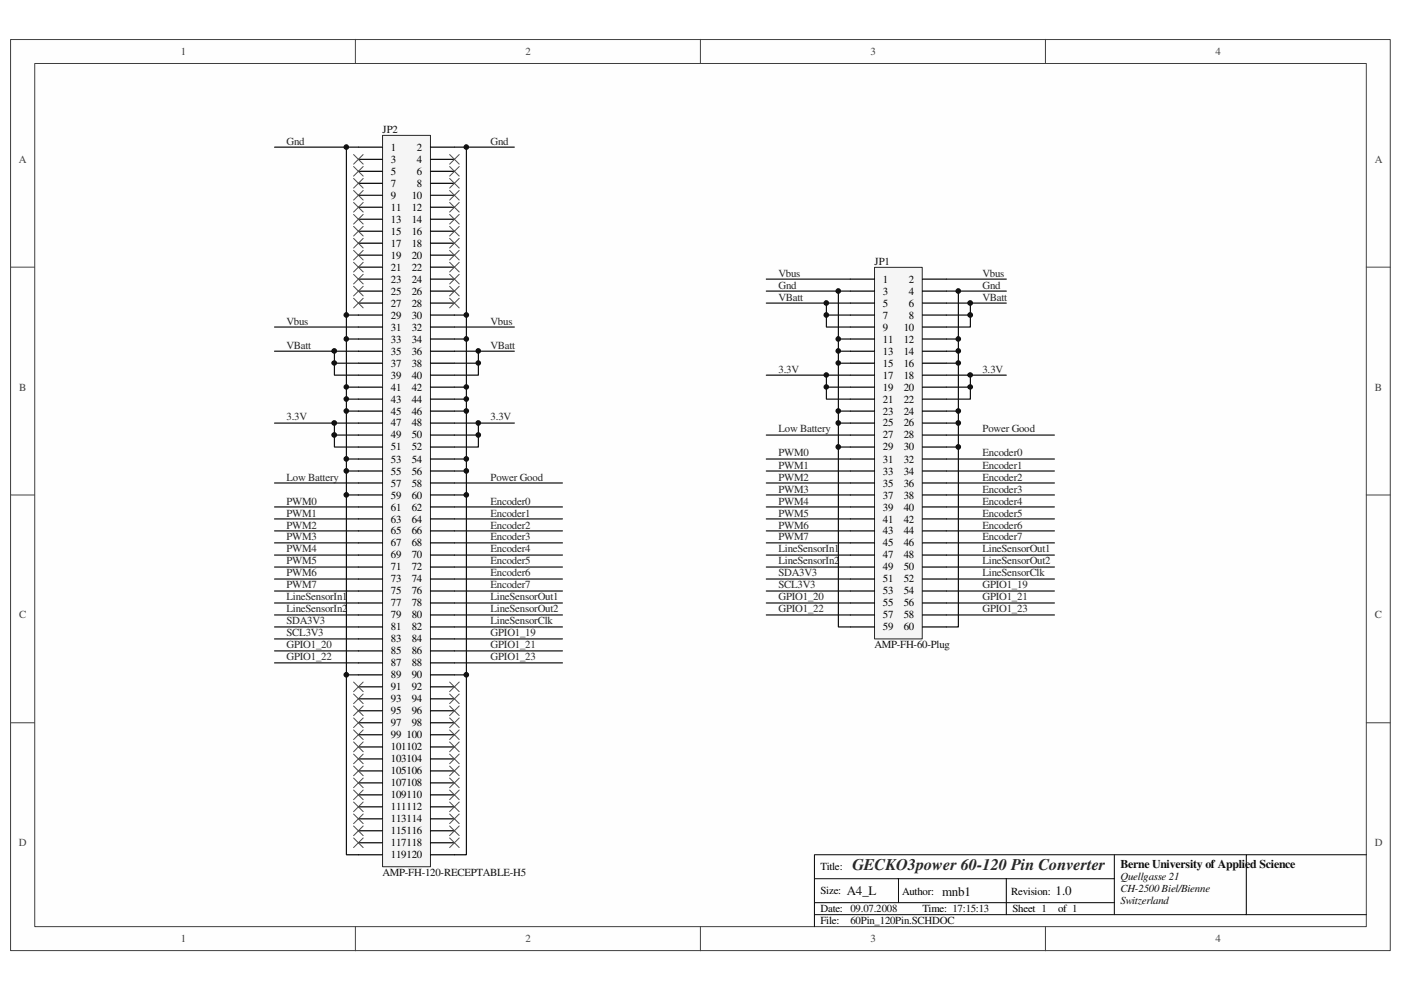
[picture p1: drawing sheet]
<svg xmlns="http://www.w3.org/2000/svg" width="297mm" height="210mm" viewBox="0 0 297 210" stroke-linecap="round" stroke-linejoin="round" font-family="sans-serif">
<path d="M2.3 8.4h292.5v193.1h-292.5z" fill="#fefefe"/>
<path d="M2.2 8.4h292.6v193.1h-292.6z" fill="none" stroke="#404040" stroke-width=".21"/>
<path d="M7.4 13.5h282.3v183h-282.3z" fill="#fefefe"/>
<g fill="none" stroke="#404040" stroke-width=".21">
<path d="M7.4 13.5h282.3v183h-282.3zM75.3 8.3v5.1M148.5 8.3v5.1M221.7 8.3v5.1M2.2 56.6h5.1M289.7 56.6h5.1M2.2 104.9h5.1M289.7 104.9h5.1M2.2 153.2h5.1M289.7 153.2h5.1M75.3 196.5v5.1M148.5 196.5v5.1"/>
<path d="M221.7 196.5v5.1"/>
</g>
<path d="M172.7 186.3h63.6M172.7 193.9h117M172.7 191.4h63.6M190.5 186.3v5.1M213.4 186.3v7.6M236.3 181.2v12.7M264.2 181.2h-91.5v15.3M289.7 181.2h-25.5v12.7" fill="none" stroke="#000" stroke-width=".21"/>
<path d="M81.1 28.7h10.2v155.1h-10.2z" fill="#f5f5f5"/>
<path d="M81.1 28.7h10.2v155.1h-10.2z" fill="none" stroke="#262626" stroke-width=".21"/>
<g fill="none" stroke="#000" stroke-width=".25">
<path d="M76 31.2h5.1M76 33.8h5.1M76 36.3h5.1M76 38.9h5.1M91.3 31.2h5M91.3 33.8h5M91.3 36.3h5M91.3 38.9h5M76 41.4h5.1M76 43.9h5.1M76 46.5h5.1M76 49h5.1"/>
<path d="M76 51.6h5.1M76 54.1h5.1M76 56.6h5.1M76 59.2h5.1M91.3 41.4h5M91.3 43.9h5M91.3 46.5h5M91.3 49h5M91.3 51.6h5M91.3 54.1h5M91.3 56.6h5M91.3 59.2h5"/>
<path d="M76 61.7h5.1M76 64.3h5.1M76 66.8h5.1M76 69.3h5.1M76 71.9h5.1M76 74.5h5.1M76 77h5.1M76 79.5h5.1M91.3 61.7h5M91.3 64.3h5M91.3 66.8h5M91.3 69.3h5"/>
<path d="M91.3 71.9h5M91.3 74.5h5M91.3 77h5M91.3 79.5h5M76 82.1h5.1M76 84.6h5.1M76 87.2h5.1M76 89.7h5.1M76 92.2h5.1M76 94.8h5.1M76 97.3h5.1M76 99.9h5.1"/>
<path d="M91.3 82.1h5M91.3 84.6h5M91.3 87.2h5M91.3 89.7h5M91.3 92.2h5M91.3 94.8h5M91.3 97.3h5M91.3 99.9h5M76 102.4h5.1M76 104.9h5.1M76 107.5h5.1M76 110h5.1"/>
<path d="M76 112.6h5.1M76 115.1h5.1M76 117.7h5.1M91.3 102.4h5M91.3 104.9h5M91.3 107.5h5M91.3 110h5M91.3 112.6h5M91.3 115.1h5M91.3 117.7h5M76 120.2h5.1M76 122.8h5.1"/>
<path d="M76 125.3h5.1M76 127.8h5.1M76 130.4h5.1M76 132.9h5.1M76 135.5h5.1M76 138h5.1M91.3 120.2h5M91.3 122.8h5M91.3 125.3h5M91.3 127.8h5M91.3 130.4h5M91.3 132.9h5"/>
<path d="M91.3 135.5h5M91.3 138h5M76 140.5h5.1M76 143.1h5.1M76 145.6h5.1M76 148.2h5.1M76 150.7h5.1M76 153.2h5.1M76 155.8h5.1M76 158.4h5.1M91.3 140.5h5M91.3 143.1h5"/>
<path d="M91.3 145.6h5M91.3 148.2h5M91.3 150.7h5M91.3 153.2h5M91.3 155.8h5M91.3 158.4h5M76 160.9h5.1M76 163.4h5.1M76 166h5.1M76 168.5h5.1M76 171.1h5.1M76 173.6h5.1"/>
<path d="M76 176.1h5.1M76 178.7h5.1M91.3 160.9h5M91.3 163.4h5M91.3 166h5M91.3 168.5h5M91.3 171.1h5M91.3 173.6h5M91.3 176.1h5M91.3 178.7h5M76 181.2h5.1M91.3 181.2h5"/>
</g>
<path d="M185.5 56.7h10v78.8h-10z" fill="#f5f5f5"/>
<path d="M185.4 56.7h10.1v78.8h-10.1z" fill="none" stroke="#262626" stroke-width=".21"/>
<g fill="none" stroke="#000" stroke-width=".25">
<path d="M180.3 59.2h5.1M195.6 59.2h5.1M180.3 61.7h5.1M180.3 64.3h5.1M180.3 66.8h5.1M180.3 69.3h5.1M180.3 71.9h5.1M180.3 74.5h5.1M180.3 77h5.1M180.3 79.5h5.1M195.6 61.7h5.1M195.6 64.3h5.1"/>
<path d="M195.6 66.8h5.1M195.6 69.3h5.1M195.6 71.9h5.1M195.6 74.5h5.1M195.6 77h5.1M195.6 79.5h5.1M180.3 82.1h5.1M180.3 84.6h5.1M180.3 87.2h5.1M180.3 89.7h5.1M180.3 92.2h5.1M180.3 94.8h5.1"/>
<path d="M180.3 97.3h5.1M180.3 99.9h5.1M195.6 82.1h5.1M195.6 84.6h5.1M195.6 87.2h5.1M195.6 89.7h5.1M195.6 92.2h5.1M195.6 94.8h5.1M195.6 97.3h5.1M195.6 99.9h5.1M180.3 102.4h5.1M180.3 104.9h5.1"/>
<path d="M180.3 107.5h5.1M180.3 110h5.1M180.3 112.6h5.1M180.3 115.1h5.1M180.3 117.7h5.1M195.6 102.4h5.1M195.6 104.9h5.1M195.6 107.5h5.1M195.6 110h5.1M195.6 112.6h5.1M195.6 115.1h5.1M195.6 117.7h5.1"/>
<path d="M180.3 120.2h5.1M180.3 122.8h5.1M180.3 125.3h5.1M180.3 127.8h5.1M180.3 130.4h5.1M180.3 132.9h5.1M195.6 120.2h5.1M195.6 122.8h5.1M195.6 125.3h5.1M195.6 127.8h5.1M195.6 130.4h5.1M195.6 132.9h5.1"/>
</g>
<g fill="none" stroke="#0e0e0e" stroke-width=".25">
<path d="M58.2 31.2h17.8M73.4 31.2v150h2.6M96.3 31.2h12.7M98.9 31.2v150h-2.6M162.5 59.2h17.8M200.7 59.2h12.7M58.2 74.5h17.8M58.2 69.3h17.8M70.9 74.5v5h5.1M70.9 77h5.1M73.4 66.8h2.6M73.4 71.9h2.6"/>
<path d="M96.3 66.8h2.6M96.3 71.9h2.6M96.3 74.5h12.7M96.3 77h5.1M96.3 69.3h12.7M101.4 74.5v5h-5.1M162.5 61.7h17.8M162.5 64.3h17.8M162.5 79.5h17.8M175.2 64.3v5h5.1M175.2 79.5v5.1h5.1M175.2 66.8h5.1"/>
<path d="M177.8 61.7v71.2h2.5M177.8 71.9h2.5M177.8 74.5h2.5M177.8 77h2.5M200.7 61.7h12.7M200.7 64.3h12.7M200.7 66.8h5M200.7 71.9h2.5M200.7 74.5h2.5M200.7 77h2.5M200.7 79.5h12.7M203.2 61.7v71.2h-2.5"/>
<path d="M205.7 64.3v5h-5M205.7 79.5v5.1h-5M58.2 89.7h17.8M70.9 89.7v5.1h5.1M70.9 92.2h5.1M73.4 82.1h2.6M73.4 87.2h2.6M73.4 97.3h2.6M73.4 99.9h2.6M73.4 84.6h2.6M96.3 82.1h2.6M96.3 87.2h2.6"/>
<path d="M96.3 89.7h12.7M96.3 92.2h5.1M96.3 97.3h2.6M96.3 99.9h2.6M96.3 84.6h2.6M101.4 89.7v5.1h-5.1M162.5 92.2h17.8M162.5 97.3h17.8M162.5 99.9h17.8M175.2 82.1h5.1M177.8 87.2h2.5M177.8 89.7h2.5"/>
<path d="M177.8 94.8h2.5M200.7 82.1h5M200.7 87.2h2.5M200.7 89.7h2.5M200.7 92.2h22.9M200.7 94.8h2.5M200.7 97.3h22.9M200.7 99.9h22.9M58.2 107.5h17.8M58.2 110h17.8M58.2 112.6h17.8M58.2 115.1h17.8"/>
<path d="M58.2 117.7h17.8M58.2 102.4h17.8M73.4 104.9h2.6M96.3 104.9h2.6M96.3 107.5h22.9M96.3 110h22.9M96.3 112.6h22.9M96.3 115.1h22.9M96.3 117.7h22.9M96.3 102.4h22.9M162.5 104.9h17.8M162.5 107.5h17.8"/>
<path d="M162.5 110h17.8M162.5 112.6h17.8M162.5 115.1h17.8M162.5 117.7h17.8M162.5 102.4h17.8M200.7 104.9h22.9M200.7 107.5h22.9M200.7 110h22.9M200.7 112.6h22.9M200.7 115.1h22.9M200.7 117.7h22.9M200.7 102.4h22.9"/>
<path d="M58.2 120.2h17.8M58.2 122.8h17.8M58.2 125.3h17.8M58.2 127.8h17.8M58.2 130.4h17.8M58.2 132.9h17.8M58.2 135.5h17.8M58.2 138h17.8M96.3 120.2h22.9M96.3 122.8h22.9M96.3 125.3h22.9M96.3 127.8h22.9"/>
<path d="M96.3 130.4h22.9M96.3 132.9h22.9M96.3 135.5h22.9M96.3 138h22.9M162.5 120.2h17.8M162.5 122.8h17.8M162.5 125.3h17.8M162.5 127.8h17.8M162.5 130.4h17.8M200.7 120.2h22.9M200.7 122.8h22.9M200.7 125.3h22.9"/>
<path d="M200.7 127.8h22.9M200.7 130.4h22.9M58.2 140.5h17.8M73.4 143.1h2.6M96.3 140.5h22.9M96.3 143.1h2.6"/>
</g>
<g fill="none" stroke="#4c4c4c" stroke-width=".21">
<path d="M75 32.8l2 2M75 35.3l2 2M75 37.8l2 2.1M77 32.8l-2 2M77 35.3l-2 2M77 37.8l-2 2.1M95.3 32.8l2.1 2M95.3 35.3l2.1 2M95.3 37.8l2.1 2.1M97.4 32.8l-2.1 2M97.4 35.3l-2.1 2M97.4 37.8l-2.1 2.1"/>
<path d="M75 40.4l2 2M75 42.9l2 2.1M75 45.5l2 2M75 48l2 2M75 50.5l2 2.1M75 53.1l2 2M75 55.6l2 2.1M75 58.2l2 2M77 40.4l-2 2M77 42.9l-2 2.1M77 45.5l-2 2M77 48l-2 2"/>
<path d="M77 50.5l-2 2.1M77 53.1l-2 2M77 55.6l-2 2.1M77 58.2l-2 2M95.3 53.1l2.1 2M95.3 55.6l2.1 2.1M95.3 58.2l2.1 2M95.3 40.4l2.1 2M95.3 42.9l2.1 2.1M95.3 45.5l2.1 2M95.3 48l2.1 2M95.3 50.5l2.1 2.1"/>
<path d="M97.4 40.4l-2.1 2M97.4 42.9l-2.1 2.1M97.4 45.5l-2.1 2M97.4 48l-2.1 2M97.4 50.5l-2.1 2.1M97.4 53.1l-2.1 2M97.4 55.6l-2.1 2.1M97.4 58.2l-2.1 2M75 60.7l2 2M75 63.2l2 2.1M77 60.7l-2 2M77 63.2l-2 2.1"/>
<path d="M95.3 60.7l2.1 2M95.3 63.2l2.1 2.1M97.4 60.7l-2.1 2M97.4 63.2l-2.1 2.1M75 144.6l2 2M75 147.2l2 2M75 149.7l2 2M75 152.2l2 2.1M75 154.8l2 2M75 157.3l2 2.1M75 159.9l2 2M77 144.6l-2 2"/>
<path d="M77 147.2l-2 2M77 149.7l-2 2M77 152.2l-2 2.1M77 154.8l-2 2M77 157.3l-2 2.1M77 159.9l-2 2M95.3 159.9l2.1 2M95.3 157.3l2.1 2.1M95.3 154.8l2.1 2M95.3 152.2l2.1 2.1M95.3 149.7l2.1 2M95.3 147.2l2.1 2"/>
<path d="M95.3 144.6l2.1 2M97.4 144.6l-2.1 2M97.4 147.2l-2.1 2M97.4 149.7l-2.1 2M97.4 154.8l-2.1 2M97.4 159.9l-2.1 2M97.4 157.3l-2.1 2.1M97.4 152.2l-2.1 2.1M75 162.4l2 2.1M75 165l2 2M75 167.5l2 2M75 170.1l2 2"/>
<path d="M75 172.6l2 2M75 175.1l2 2.1M75 177.7l2 2M77 162.4l-2 2.1M77 165l-2 2M77 167.5l-2 2M77 170.1l-2 2M77 172.6l-2 2M77 175.1l-2 2.1M77 177.7l-2 2M95.3 177.7l2.1 2M95.3 175.1l2.1 2.1"/>
<path d="M95.3 172.6l2.1 2M95.3 170.1l2.1 2M95.3 167.5l2.1 2M95.3 165l2.1 2M95.3 162.4l2.1 2.1M97.4 177.7l-2.1 2M97.4 175.1l-2.1 2.1M97.4 172.6l-2.1 2M97.4 170.1l-2.1 2M97.4 167.5l-2.1 2M97.4 165l-2.1 2M97.4 162.4l-2.1 2.1"/>
</g>
<circle cx="70.9" cy="92.2" r=".49" fill="#0e0e0e"/>
<circle cx="70.9" cy="92.2" r=".49" fill="none" stroke="#0e0e0e" stroke-width=".21"/>
<circle cx="70.9" cy="89.7" r=".49" fill="#0e0e0e"/>
<circle cx="70.9" cy="89.7" r=".49" fill="none" stroke="#0e0e0e" stroke-width=".21"/>
<circle cx="70.9" cy="77" r=".48" fill="#0e0e0e"/>
<circle cx="70.9" cy="77" r=".48" fill="none" stroke="#0e0e0e" stroke-width=".21"/>
<circle cx="70.9" cy="74.4" r=".49" fill="#0e0e0e"/>
<circle cx="70.9" cy="74.4" r=".49" fill="none" stroke="#0e0e0e" stroke-width=".21"/>
<circle cx="73.4" cy="143.1" r=".49" fill="#0e0e0e"/>
<circle cx="73.4" cy="143.1" r=".49" fill="none" stroke="#0e0e0e" stroke-width=".21"/>
<circle cx="73.4" cy="104.9" r=".49" fill="#0e0e0e"/>
<circle cx="73.4" cy="104.9" r=".49" fill="none" stroke="#0e0e0e" stroke-width=".21"/>
<circle cx="73.4" cy="99.8" r=".49" fill="#0e0e0e"/>
<circle cx="73.4" cy="99.8" r=".49" fill="none" stroke="#0e0e0e" stroke-width=".21"/>
<circle cx="73.4" cy="97.3" r=".49" fill="#0e0e0e"/>
<circle cx="73.4" cy="97.3" r=".49" fill="none" stroke="#0e0e0e" stroke-width=".21"/>
<circle cx="73.4" cy="87.1" r=".48" fill="#0e0e0e"/>
<circle cx="73.4" cy="87.1" r=".48" fill="none" stroke="#0e0e0e" stroke-width=".21"/>
<circle cx="73.4" cy="84.6" r=".48" fill="#0e0e0e"/>
<circle cx="73.4" cy="84.6" r=".48" fill="none" stroke="#0e0e0e" stroke-width=".21"/>
<circle cx="73.4" cy="82" r=".48" fill="#0e0e0e"/>
<circle cx="73.4" cy="82" r=".48" fill="none" stroke="#0e0e0e" stroke-width=".21"/>
<circle cx="73.4" cy="71.9" r=".48" fill="#0e0e0e"/>
<circle cx="73.4" cy="71.9" r=".48" fill="none" stroke="#0e0e0e" stroke-width=".21"/>
<circle cx="73.4" cy="66.8" r=".49" fill="#0e0e0e"/>
<circle cx="73.4" cy="66.8" r=".49" fill="none" stroke="#0e0e0e" stroke-width=".21"/>
<circle cx="73.4" cy="31.2" r=".48" fill="#0e0e0e"/>
<circle cx="73.4" cy="31.2" r=".48" fill="none" stroke="#0e0e0e" stroke-width=".21"/>
<circle cx="98.9" cy="143.1" r=".49" fill="#0e0e0e"/>
<circle cx="98.9" cy="143.1" r=".49" fill="none" stroke="#0e0e0e" stroke-width=".21"/>
<circle cx="98.9" cy="104.9" r=".49" fill="#0e0e0e"/>
<circle cx="98.9" cy="104.9" r=".49" fill="none" stroke="#0e0e0e" stroke-width=".21"/>
<circle cx="98.9" cy="99.8" r=".49" fill="#0e0e0e"/>
<circle cx="98.9" cy="99.8" r=".49" fill="none" stroke="#0e0e0e" stroke-width=".21"/>
<circle cx="98.9" cy="97.3" r=".49" fill="#0e0e0e"/>
<circle cx="98.9" cy="97.3" r=".49" fill="none" stroke="#0e0e0e" stroke-width=".21"/>
<circle cx="98.9" cy="87.1" r=".49" fill="#0e0e0e"/>
<circle cx="98.9" cy="87.1" r=".49" fill="none" stroke="#0e0e0e" stroke-width=".21"/>
<circle cx="98.9" cy="84.6" r=".49" fill="#0e0e0e"/>
<circle cx="98.9" cy="84.6" r=".49" fill="none" stroke="#0e0e0e" stroke-width=".21"/>
<circle cx="98.9" cy="82" r=".48" fill="#0e0e0e"/>
<circle cx="98.9" cy="82" r=".48" fill="none" stroke="#0e0e0e" stroke-width=".21"/>
<circle cx="98.9" cy="71.9" r=".49" fill="#0e0e0e"/>
<circle cx="98.9" cy="71.9" r=".49" fill="none" stroke="#0e0e0e" stroke-width=".21"/>
<circle cx="98.9" cy="66.8" r=".49" fill="#0e0e0e"/>
<circle cx="98.9" cy="66.8" r=".49" fill="none" stroke="#0e0e0e" stroke-width=".21"/>
<circle cx="98.9" cy="31.2" r=".49" fill="#0e0e0e"/>
<circle cx="98.9" cy="31.2" r=".49" fill="none" stroke="#0e0e0e" stroke-width=".21"/>
<circle cx="101.4" cy="92.2" r=".49" fill="#0e0e0e"/>
<circle cx="101.4" cy="92.2" r=".49" fill="none" stroke="#0e0e0e" stroke-width=".21"/>
<circle cx="101.4" cy="89.7" r=".49" fill="#0e0e0e"/>
<circle cx="101.4" cy="89.7" r=".49" fill="none" stroke="#0e0e0e" stroke-width=".21"/>
<circle cx="101.4" cy="77" r=".48" fill="#0e0e0e"/>
<circle cx="101.4" cy="77" r=".48" fill="none" stroke="#0e0e0e" stroke-width=".21"/>
<circle cx="101.4" cy="74.4" r=".49" fill="#0e0e0e"/>
<circle cx="101.4" cy="74.4" r=".49" fill="none" stroke="#0e0e0e" stroke-width=".21"/>
<circle cx="175.2" cy="82" r=".48" fill="#0e0e0e"/>
<circle cx="175.2" cy="82" r=".48" fill="none" stroke="#0e0e0e" stroke-width=".21"/>
<circle cx="175.2" cy="79.5" r=".48" fill="#0e0e0e"/>
<circle cx="175.2" cy="79.5" r=".48" fill="none" stroke="#0e0e0e" stroke-width=".21"/>
<circle cx="175.2" cy="66.8" r=".49" fill="#0e0e0e"/>
<circle cx="175.2" cy="66.8" r=".49" fill="none" stroke="#0e0e0e" stroke-width=".21"/>
<circle cx="175.2" cy="64.2" r=".49" fill="#0e0e0e"/>
<circle cx="175.2" cy="64.2" r=".49" fill="none" stroke="#0e0e0e" stroke-width=".21"/>
<circle cx="177.7" cy="94.8" r=".49" fill="#0e0e0e"/>
<circle cx="177.7" cy="94.8" r=".49" fill="none" stroke="#0e0e0e" stroke-width=".21"/>
<circle cx="177.7" cy="89.7" r=".49" fill="#0e0e0e"/>
<circle cx="177.7" cy="89.7" r=".49" fill="none" stroke="#0e0e0e" stroke-width=".21"/>
<circle cx="177.7" cy="87.1" r=".49" fill="#0e0e0e"/>
<circle cx="177.7" cy="87.1" r=".49" fill="none" stroke="#0e0e0e" stroke-width=".21"/>
<circle cx="177.7" cy="77" r=".48" fill="#0e0e0e"/>
<circle cx="177.7" cy="77" r=".48" fill="none" stroke="#0e0e0e" stroke-width=".21"/>
<circle cx="177.7" cy="74.4" r=".49" fill="#0e0e0e"/>
<circle cx="177.7" cy="74.4" r=".49" fill="none" stroke="#0e0e0e" stroke-width=".21"/>
<circle cx="177.7" cy="71.9" r=".49" fill="#0e0e0e"/>
<circle cx="177.7" cy="71.9" r=".49" fill="none" stroke="#0e0e0e" stroke-width=".21"/>
<circle cx="177.7" cy="61.7" r=".49" fill="#0e0e0e"/>
<circle cx="177.7" cy="61.7" r=".49" fill="none" stroke="#0e0e0e" stroke-width=".21"/>
<circle cx="203.2" cy="94.8" r=".49" fill="#0e0e0e"/>
<circle cx="203.2" cy="94.8" r=".49" fill="none" stroke="#0e0e0e" stroke-width=".21"/>
<circle cx="203.2" cy="89.7" r=".49" fill="#0e0e0e"/>
<circle cx="203.2" cy="89.7" r=".49" fill="none" stroke="#0e0e0e" stroke-width=".21"/>
<circle cx="203.2" cy="87.1" r=".49" fill="#0e0e0e"/>
<circle cx="203.2" cy="87.1" r=".49" fill="none" stroke="#0e0e0e" stroke-width=".21"/>
<circle cx="203.2" cy="77" r=".48" fill="#0e0e0e"/>
<circle cx="203.2" cy="77" r=".48" fill="none" stroke="#0e0e0e" stroke-width=".21"/>
<circle cx="203.2" cy="74.4" r=".49" fill="#0e0e0e"/>
<circle cx="203.2" cy="74.4" r=".49" fill="none" stroke="#0e0e0e" stroke-width=".21"/>
<circle cx="203.2" cy="71.9" r=".49" fill="#0e0e0e"/>
<circle cx="203.2" cy="71.9" r=".49" fill="none" stroke="#0e0e0e" stroke-width=".21"/>
<circle cx="203.2" cy="61.7" r=".49" fill="#0e0e0e"/>
<circle cx="203.2" cy="61.7" r=".49" fill="none" stroke="#0e0e0e" stroke-width=".21"/>
<circle cx="205.7" cy="82" r=".48" fill="#0e0e0e"/>
<circle cx="205.7" cy="82" r=".48" fill="none" stroke="#0e0e0e" stroke-width=".21"/>
<circle cx="205.7" cy="79.5" r=".48" fill="#0e0e0e"/>
<circle cx="205.7" cy="79.5" r=".48" fill="none" stroke="#0e0e0e" stroke-width=".21"/>
<circle cx="205.7" cy="66.8" r=".49" fill="#0e0e0e"/>
<circle cx="205.7" cy="66.8" r=".49" fill="none" stroke="#0e0e0e" stroke-width=".21"/>
<circle cx="205.7" cy="64.2" r=".49" fill="#0e0e0e"/>
<circle cx="205.7" cy="64.2" r=".49" fill="none" stroke="#0e0e0e" stroke-width=".21"/>
<text font-size="3.4" fill="#262626" x="180.7" y="184.5">GECKO3power 60-120 Pin Converter</text>
<g font-size="2.8" fill="#0e0e0e">
<text x="179.6" y="189.8">A4_L</text>
<text x="199.7" y="190">mnb1</text>
<text x="223.8" y="189.8">1.0</text>
</g>
<text font-size="2.5" fill="#0e0e0e" x="237.6" y="184.1">Berne University of Applied Science</text>
<g font-size="2.3" fill="#404040">
<text x="38.3" y="11.6">1</text>
<text x="111.4" y="11.6">2</text>
<text x="184.6" y="11.6">3</text>
<text x="257.7" y="11.6">4</text>
<text x="4" y="34.5">A</text>
<text x="291.5" y="34.5">A</text>
<text x="4.1" y="82.8">B</text>
<text x="291.5" y="82.8">B</text>
<text x="4.1" y="131.1">C</text>
<text x="291.5" y="131.1">C</text>
<text x="4" y="179.4">D</text>
<text x="291.5" y="179.4">D</text>
<text x="38.3" y="199.8">1</text>
<text x="111.4" y="199.8">2</text>
<text x="184.6" y="199.8">3</text>
<text x="257.7" y="199.8">4</text>
</g>
<g font-size="2.3" fill="#0e0e0e">
<text x="81.1" y="28.2">JP2</text>
<text x="185.4" y="56.1">JP1</text>
<text x="185.4" y="137.5">AMP-FH-60-Plug</text>
<text x="81.1" y="185.8">AMP-FH-120-RECEPTABLE-H5</text>
<text x="237.6" y="186.6">Quellgasse 21</text>
<text x="237.6" y="189.1">CH-2500 Biel/Bienne</text>
<text x="237.6" y="191.6">Switzerland</text>
<text x="180.3" y="196">60Pin_120Pin.SCHDOC</text>
</g>
<g font-size="2.3" fill="#262626">
<text x="60.7" y="30.7">Gnd</text>
<text x="104" y="30.7">Gnd</text>
<text x="165.1" y="58.7">Vbus</text>
<text x="208.3" y="58.7">Vbus</text>
<text x="165.1" y="61.2">Gnd</text>
<text x="165.1" y="63.8">VBatt</text>
<text x="208.3" y="61.2">Gnd</text>
<text x="208.3" y="63.8">VBatt</text>
<text x="60.7" y="68.8">Vbus</text>
<text x="104" y="68.8">Vbus</text>
<text x="60.7" y="73.9">VBatt</text>
<text x="104" y="73.9">VBatt</text>
<text x="165.1" y="79">3.3V</text>
<text x="208.3" y="79">3.3V</text>
<text x="60.7" y="89.2">3.3V</text>
<text x="104" y="89.2">3.3V</text>
<text x="165.1" y="91.7">Low Battery</text>
<text x="208.3" y="91.7">Power Good</text>
<text x="60.7" y="101.9">Low Battery</text>
<text x="104" y="101.9">Power Good</text>
<text x="165.1" y="96.8">PWM0</text>
<text x="165.1" y="99.4">PWM1</text>
<text x="165.1" y="101.9">PWM2</text>
<text x="208.3" y="96.8">Encoder0</text>
<text x="208.3" y="99.4">Encoder1</text>
<text x="208.3" y="101.9">Encoder2</text>
<text x="60.7" y="107">PWM0</text>
<text x="104" y="107">Encoder0</text>
<text x="165.1" y="104.4">PWM3</text>
<text x="165.1" y="107">PWM4</text>
<text x="208.3" y="104.4">Encoder3</text>
<text x="208.3" y="107">Encoder4</text>
<text x="60.7" y="109.5">PWM1</text>
<text x="60.7" y="112.1">PWM2</text>
<text x="104" y="109.5">Encoder1</text>
<text x="104" y="112.1">Encoder2</text>
<text x="165.1" y="109.5">PWM5</text>
<text x="165.1" y="112.1">PWM6</text>
<text x="208.3" y="109.5">Encoder5</text>
<text x="208.3" y="112.1">Encoder6</text>
<text x="60.7" y="114.6">PWM3</text>
<text x="60.7" y="117.1">PWM4</text>
<text x="60.7" y="119.7">PWM5</text>
<text x="104" y="114.6">Encoder3</text>
<text x="104" y="117.1">Encoder4</text>
<text x="104" y="119.7">Encoder5</text>
<text x="165.1" y="114.6">PWM7</text>
<text x="165.1" y="117.1">LineSensorIn1</text>
<text x="165.1" y="119.7">LineSensorIn2</text>
<text x="208.3" y="114.6">Encoder7</text>
<text x="208.3" y="117.1">LineSensorOut1</text>
<text x="208.3" y="119.7">LineSensorOut2</text>
<text x="60.7" y="122.2">PWM6</text>
<text x="60.7" y="124.8">PWM7</text>
<text x="104" y="122.2">Encoder6</text>
<text x="104" y="124.8">Encoder7</text>
<text x="165.1" y="122.2">SDA3V3</text>
<text x="165.1" y="124.8">SCL3V3</text>
<text x="208.3" y="124.8">GPIO1_19</text>
<text x="208.3" y="122.2">LineSensorClk</text>
<text x="60.7" y="127.3">LineSensorIn1</text>
<text x="60.7" y="129.8">LineSensorIn2</text>
<text x="104" y="127.3">LineSensorOut1</text>
<text x="104" y="129.8">LineSensorOut2</text>
<text x="165.1" y="127.3">GPIO1_20</text>
<text x="165.1" y="129.8">GPIO1_22</text>
<text x="208.3" y="127.3">GPIO1_21</text>
<text x="208.3" y="129.8">GPIO1_23</text>
<text x="60.7" y="134.9">SCL3V3</text>
<text x="60.7" y="137.5">GPIO1_20</text>
<text x="60.7" y="132.4">SDA3V3</text>
<text x="104" y="132.4">LineSensorClk</text>
<text x="104" y="134.9">GPIO1_19</text>
<text x="104" y="137.5">GPIO1_21</text>
<text x="60.7" y="140">GPIO1_22</text>
<text x="104" y="140">GPIO1_23</text>
</g>
<g font-size="2.3">
<text x="82.9" y="32">1</text>
<text x="82.9" y="34.5">3</text>
<text x="88.4" y="32">2</text>
<text x="88.4" y="34.5">4</text>
<text x="82.9" y="37">5</text>
<text x="82.9" y="39.6">7</text>
<text x="88.4" y="37">6</text>
<text x="88.4" y="39.6">8</text>
<text x="82.9" y="42.1">9</text>
<text x="82.9" y="44.7">11</text>
<text x="82.9" y="47.2">13</text>
<text x="87.3" y="42.1">10</text>
<text x="87.3" y="44.7">12</text>
<text x="87.3" y="47.2">14</text>
<text x="82.9" y="49.7">15</text>
<text x="82.9" y="52.3">17</text>
<text x="87.3" y="49.7">16</text>
<text x="87.3" y="52.3">18</text>
<text x="82.9" y="54.8">19</text>
<text x="82.9" y="57.4">21</text>
<text x="82.9" y="59.9">23</text>
<text x="87.3" y="54.8">20</text>
<text x="87.3" y="57.4">22</text>
<text x="87.3" y="59.9">24</text>
<text x="187.2" y="59.9">1</text>
<text x="192.7" y="59.9">2</text>
<text x="82.9" y="62.5">25</text>
<text x="82.9" y="65">27</text>
<text x="87.3" y="62.5">26</text>
<text x="87.3" y="65">28</text>
<text x="187.2" y="62.5">3</text>
<text x="187.2" y="65">5</text>
<text x="192.7" y="62.5">4</text>
<text x="192.7" y="65">6</text>
<text x="82.9" y="67.6">29</text>
<text x="82.9" y="70.1">31</text>
<text x="87.3" y="67.6">30</text>
<text x="87.3" y="70.1">32</text>
<text x="187.2" y="67.6">7</text>
<text x="187.2" y="70.1">9</text>
<text x="191.6" y="70.1">10</text>
<text x="192.7" y="67.6">8</text>
<text x="82.9" y="72.6">33</text>
<text x="82.9" y="75.2">35</text>
<text x="82.9" y="77.7">37</text>
<text x="87.3" y="72.6">34</text>
<text x="87.3" y="75.2">36</text>
<text x="87.3" y="77.7">38</text>
<text x="187.2" y="72.6">11</text>
<text x="187.2" y="75.2">13</text>
<text x="187.2" y="77.7">15</text>
<text x="191.6" y="72.6">12</text>
<text x="191.6" y="75.2">14</text>
<text x="191.6" y="77.7">16</text>
<text x="82.9" y="80.3">39</text>
<text x="82.9" y="82.8">41</text>
<text x="87.3" y="80.3">40</text>
<text x="87.3" y="82.8">42</text>
<text x="187.2" y="80.3">17</text>
<text x="187.2" y="82.8">19</text>
<text x="191.6" y="80.3">18</text>
<text x="191.6" y="82.8">20</text>
<text x="82.9" y="85.3">43</text>
<text x="82.9" y="87.9">45</text>
<text x="87.3" y="85.3">44</text>
<text x="87.3" y="87.9">46</text>
<text x="187.2" y="85.3">21</text>
<text x="187.2" y="87.9">23</text>
<text x="191.6" y="85.3">22</text>
<text x="191.6" y="87.9">24</text>
<text x="82.9" y="90.4">47</text>
<text x="82.9" y="93">49</text>
<text x="82.9" y="95.5">51</text>
<text x="87.3" y="90.4">48</text>
<text x="87.3" y="93">50</text>
<text x="87.3" y="95.5">52</text>
<text x="187.2" y="90.4">25</text>
<text x="187.2" y="93">27</text>
<text x="187.2" y="95.5">29</text>
<text x="191.6" y="90.4">26</text>
<text x="191.6" y="93">28</text>
<text x="191.6" y="95.5">30</text>
<text x="82.9" y="98.1">53</text>
<text x="82.9" y="100.6">55</text>
<text x="87.3" y="98.1">54</text>
<text x="87.3" y="100.6">56</text>
<text x="187.2" y="98.1">31</text>
<text x="187.2" y="100.6">33</text>
<text x="191.6" y="98.1">32</text>
<text x="191.6" y="100.6">34</text>
<text x="82.9" y="103.2">57</text>
<text x="82.9" y="105.7">59</text>
<text x="87.3" y="103.2">58</text>
<text x="87.3" y="105.7">60</text>
<text x="187.2" y="103.2">35</text>
<text x="187.2" y="105.7">37</text>
<text x="191.6" y="103.2">36</text>
<text x="191.6" y="105.7">38</text>
<text x="82.9" y="108.2">61</text>
<text x="82.9" y="110.8">63</text>
<text x="82.9" y="113.3">65</text>
<text x="87.3" y="108.2">62</text>
<text x="87.3" y="110.8">64</text>
<text x="87.3" y="113.3">66</text>
<text x="187.2" y="108.2">39</text>
<text x="187.2" y="110.8">41</text>
<text x="187.2" y="113.3">43</text>
<text x="191.6" y="108.2">40</text>
<text x="191.6" y="110.8">42</text>
<text x="191.6" y="113.3">44</text>
<text x="82.9" y="115.9">67</text>
<text x="82.9" y="118.4">69</text>
<text x="87.3" y="115.9">68</text>
<text x="87.3" y="118.4">70</text>
<text x="187.2" y="115.9">45</text>
<text x="187.2" y="118.4">47</text>
<text x="191.6" y="115.9">46</text>
<text x="191.6" y="118.4">48</text>
<text x="82.9" y="120.9">71</text>
<text x="82.9" y="123.5">73</text>
<text x="87.3" y="120.9">72</text>
<text x="87.3" y="123.5">74</text>
<text x="187.2" y="120.9">49</text>
<text x="187.2" y="123.5">51</text>
<text x="191.6" y="120.9">50</text>
<text x="191.6" y="123.5">52</text>
<text x="82.9" y="126">75</text>
<text x="82.9" y="128.6">77</text>
<text x="82.9" y="131.1">79</text>
<text x="87.3" y="126">76</text>
<text x="87.3" y="128.6">78</text>
<text x="87.3" y="131.1">80</text>
<text x="187.2" y="126">53</text>
<text x="187.2" y="128.6">55</text>
<text x="187.2" y="131.1">57</text>
<text x="191.6" y="126">54</text>
<text x="191.6" y="128.6">56</text>
<text x="191.6" y="131.1">58</text>
<text x="82.9" y="133.6">81</text>
<text x="82.9" y="136.2">83</text>
<text x="87.3" y="133.6">82</text>
<text x="87.3" y="136.2">84</text>
<text x="187.2" y="133.6">59</text>
<text x="191.6" y="133.6">60</text>
<text x="82.9" y="138.7">85</text>
<text x="82.9" y="141.3">87</text>
<text x="82.9" y="143.8">89</text>
<text x="87.3" y="138.7">86</text>
<text x="87.3" y="141.3">88</text>
<text x="87.3" y="143.8">90</text>
<text x="82.9" y="146.4">91</text>
<text x="82.9" y="148.9">93</text>
<text x="87.3" y="146.4">92</text>
<text x="87.3" y="148.9">94</text>
<text x="82.9" y="151.5">95</text>
<text x="82.9" y="154">97</text>
<text x="87.3" y="151.5">96</text>
<text x="87.3" y="154">98</text>
<text x="82.9" y="156.5">99</text>
<text x="82.9" y="159.1">101102</text>
<text x="82.9" y="161.6">103104</text>
<text x="86.2" y="156.5">100</text>
<text x="82.9" y="164.2">105106</text>
<text x="82.9" y="166.7">107108</text>
<text x="82.9" y="169.2">109110</text>
<text x="82.9" y="171.8">111112</text>
<text x="82.9" y="174.3">113114</text>
<text x="82.9" y="176.9">115116</text>
<text x="82.9" y="179.4">117118</text>
<text x="82.9" y="182">119120</text>
<text x="173.9" y="184.5">Title:</text>
<text x="173.9" y="189.6">Size:</text>
<text x="191.3" y="189.9">Author:</text>
<text x="214.4" y="189.9">Revision:</text>
<text x="173.9" y="193.4">Date: 09.07.2008</text>
<text x="173.9" y="196">File:</text>
<text x="195.6" y="193.4">Time: 17:15:13</text>
<text x="214.7" y="193.4">Sheet 1</text>
<text x="224.3" y="193.4">of 1</text>
</g>
</svg>
